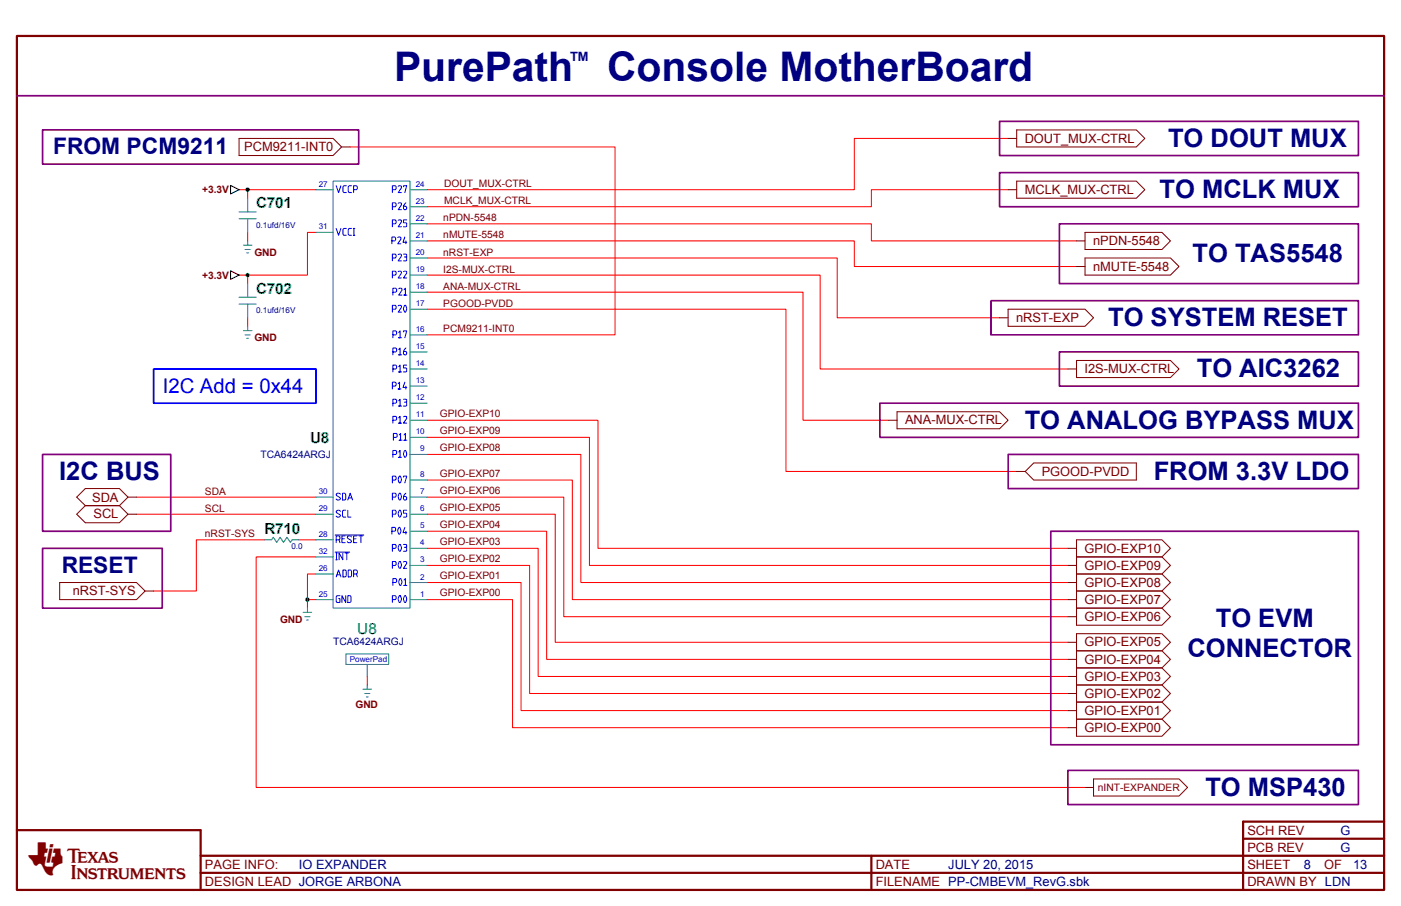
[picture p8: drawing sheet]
<svg xmlns="http://www.w3.org/2000/svg" width="432mm" height="279mm" viewBox="0 0 432 279" stroke-linecap="round" stroke-linejoin="round" font-family="sans-serif">
<g fill="none" stroke="#f00" stroke-width=".32">
<path d="M73.7 58.5h23.7M76.3 58.5v2.6M107.9 45.3h81.7v58h-58M310.7 58.5h-42.1v5.3h-137M310.7 42.7h-47.4v15.8h-131.7M76.3 71.7v2.6M97.4 71.7h-2.6v13.1h-21.1M131.6 69h137v5.3h63.2M131.6 74.3h131.7v7.9h68.5M131.6 79.6h126.4v18.4h50.1M76.3 84.8v2.7M76.3 98v2.6"/>
<path d="M131.6 84.8h121.2v29h76.3M131.6 90.1h115.9v39.5h26.3M131.6 95.4h110.6v50h71.2M131.6 129.6h52.7v39.5h144.8M131.6 134.9h50.1v39.5h147.4M42.1 158.6h55.3M42.1 153.3h55.3M131.6 140.1h47.4v39.5h150.1M131.6 148h44.8v36.9h152.7M131.6 153.3h42.2v36.9h155.3M131.6 158.6h39.5v39.5h158M81.6 166.5h-21.1v15.8h-13.2"/>
<path d="M92.1 166.5h5.3M97.4 171.7h-18.4v71.1h255.4M97.4 177h-2.6v10.5M131.6 163.8h36.9v39.5h160.6M131.6 169.1h34.3v39.5h163.2M131.6 174.4h31.6v39.5h165.9M131.6 179.6h29v39.5h168.5M94.8 184.9h2.6M131.6 184.9h26.4v39.5h171.1M113.2 208.6v2.6"/>
</g>
<g fill="#008000" stroke="#008000" stroke-width=".31">
<circle cx="76.3" cy="58.5" r=".52"/>
<circle cx="76.3" cy="84.8" r=".52"/>
<circle cx="94.7" cy="184.9" r=".52"/>
</g>
<g fill="none" stroke="#008080" stroke-width=".32">
<path d="M97.4 58.5h5.3M102.7 55.9h23.7v131.6h-23.7zM126.4 58.5h5.2M73.7 65.3h5.3M73.7 67.5h5.3M75 75.6h1.3M75.5 76.9h1.6M76.1 78h.5M76.3 74.3v1.3h1.3M76.3 61.1v4.2M76.3 67.5v4.2M97.4 71.7h5.3"/>
<path d="M126.4 63.8h5.2M126.4 79.6h5.2M126.4 69h5.2M126.4 74.3h5.2M73.7 91.7h5.3M73.7 93.8h5.3M76.3 87.5v4.2M76.3 93.8v4.2M126.4 84.8h5.2M126.4 90.1h5.2M126.4 95.4h5.2M75 102h1.3"/>
<path d="M75.5 103.3h1.6M76.1 104.3h.5M76.3 100.6v1.4h1.3M126.4 103.3h5.2M126.4 108.5h5.2M126.4 113.8h5.2M126.4 119.1h5.2M126.4 124.3h5.2M126.4 129.6h5.2M126.4 134.9h5.2M97.4 153.3h5.3M97.4 158.6h5.3"/>
<path d="M126.4 153.3h5.2M126.4 158.6h5.2M126.4 140.1h5.2M126.4 148h5.2M81.6 166.5h2.1l.5-.8 1.1 1.6 1-1.6 1.1 1.6 1-1.6 1.1 1.6 .5-.8h2.1M97.4 171.7h5.3M97.4 166.5h5.3M97.4 177h5.3M126.4 169.1h5.2M126.4 163.8h5.2M126.4 174.4h5.2M126.4 179.6h5.2"/>
<path d="M93.4 188.8h1.4M94 190.2h1.5M94.5 191.2h.5M94.8 187.5v1.3h1.3M97.4 184.9h5.3M126.4 184.9h5.2M106.6 201.7h13.2v3.2h-13.2zM112.4 213.9h1.6M112.9 214.9h.6M113.2 211.2v1.4h-1.3M113.2 212.6h1.3M113.2 204.9v3.7"/>
</g>
<g fill="none" stroke="#00f" stroke-width=".31">
<path d="M103.6 57.3l.8 2.1 .7-2.1M106.7 57.3h-.7l-.3 .3v1.5l.3 .3h.7M108.4 57.3h-.8l-.3 .3v1.5l.3 .3h.8M109 58.5h.9l.2-.3v-.6l-.2-.3h-.9v2.1M120.9 58.5h.9l.3-.3v-.6l-.3-.3h-.9v2.1M122.7 57.4l.8-.1 .2 .3-1 1.8h1M124.4 57.6v-.3h.9l-.5 2.1M103.6 70.4l.8 2.2 .7-2.2M106.7 70.4h-.7l-.3 .4v1.4l.3 .4h.7M108.4 70.4h-.8l-.3 .4v1.4l.3 .4h.8M108.9 72.6h.4M108.9 70.4h.4"/>
<path d="M109.1 70.4v2.2M120.8 74.3h.9l.2-.3v-.6l-.2-.3h-.9v2.1M120.9 69h.9l.3-.3v-.6l-.3-.3h-.9v2.1M120.9 63.8h.9l.3-.4v-.5l-.3-.4h-.9v2.2M120.9 79.6h.9l.3-.4v-.5l-.3-.3h-.9v2.1M122.6 73.2l.7-.1 .3 .3v.3l-1 1.5h1M122.7 68l.8-.2 .2 .3-1 1.8h1M122.7 62.7l.8-.2 .2 .4-1 1.8h1M122.7 78.5l.8-.1 .2 .3v.3l-1 1.5h1M124.4 78.4l.9 .1v.7h-.2M124.6 79.2l.7 .2v.9l-.9 .2M124.8 73.1l-.6 1.6h1.1"/>
<path d="M125.1 62.5a1.47 1.47 0 0 0-.5 2.2h.5l.2-.8-.2-.3h-.6M125.1 74.3v.9M125.3 67.8h-.9v.9h.7l.2 .3v.8l-.9 .1M120.9 84.8h.9l.3-.3v-.6l-.3-.3h-.9v2.1M120.9 95.4h.9l.3-.3v-.6l-.3-.4h-.9v2.2M121.1 90.1h.9l.3-.3v-.6l-.3-.3h-.9v2.1M122.7 83.8l.8-.2 .2 .3-1 1.8h1M122.7 94.3l.8-.2 .2 .4-1 1.8h1M122.9 89l.7-.1 .3 .3-1 1.8h1M124.4 83.8l.7-.2 .2 .3-.9 1.8h.9M124.5 89.4l.4-.5v2.1h-.4h.9M124.8 94.1h.1a1.37 1.37 0 0 1-.1 2.2 1.52 1.52 0 0 1 0-2.2z"/>
<path d="M120.9 119.1h.9l.3-.4v-.5l-.3-.3h-.9v2.1M121.1 103.3h.9l.3-.3v-.6l-.3-.4h-.9v2.2M121.1 108.5h.9l.3-.3v-.6l-.3-.3h-.9v2.1M121.1 113.8h.9l.3-.3v-.6l-.3-.3h-.9v2.1M122.7 118.3l.4-.4v2.1h-.4h.9M122.9 102.5l.4-.5v2.2h-.4h.9M122.9 107.8l.4-.5v2.1h-.4h.9M122.9 113.1l.4-.5v2.1h-.4h.9M124.4 102.4v-.4h.9l-.5 2.2M124.8 117.9l-.6 1.6h1.1M125.1 107.3a1.47 1.47 0 0 0-.5 2.1h.5l.2-.7-.2-.3h-.6M125.1 119.1v.9"/>
<path d="M125.3 112.6h-.9v.9h.7l.2 .3v.8l-.9 .1M121.1 129.6h.9l.3-.3v-.6l-.3-.3h-.9v2.1M121.1 124.3h.9l.3-.3v-.6l-.3-.3h-.9v2.1M121.2 134.9h1l.2-.3v-.6l-.2-.3h-1v2.1M122.9 128.9l.4-.5v2.1h-.4h.9M122.9 123.6l.4-.5v2.1h-.4h.9M122.9 139.4l.4-.5v2.1h-.4h.9M123 134.1l.5-.4v2.1h-.5h.9M124.4 128.5l.7-.1 .2 .3v.3l-.9 1.5h.9M124.4 123.1l.9 .1v.8h-.2M124.5 134.1l.4-.4v2.1h-.4h.9M124.6 124l.7 .1v1l-.9 .1"/>
<path d="M124.8 138.9h.1a1.37 1.37 0 0 1-.1 2.1 1.51 1.51 0 0 1 0-2.1zM104.9 152.4a.85 .85 0 0 0-1.2-.1v.5l1.1 .7v.6a.79 .79 0 0 1-1.2-.2M104.9 157.7a.8 .8 0 0 0-1.2-.2v.6l1.2 .9-.4 .5h-.5l-.4-.3M105.6 152.1h.7l.3 .3v1.5l-.3 .3h-.7zM106.6 157.4h-.8l-.2 .3v1.5l.2 .3h.8M107.2 154.2l.7-2.1 .8 2.1M107.2 157.4v2.1h1M107.4 153.6h1M120.9 158.6h.9l.3-.3v-.6l-.3-.3h-.9v2.1M120.9 153.3h.9l.3-.3v-.6l-.3-.3h-.9v2.1M120.9 148h.9l.3-.3v-.5l-.3-.4h-.9v2.1M121.1 140.1h.9l.3-.3v-.6l-.3-.3h-.9v2.1"/>
<path d="M123 157.5l.3-.1a1.35 1.35 0 0 1-.2 2.1 1.55 1.55 0 0 1-.1-2zM123 152.3l.3-.2a1.33 1.33 0 0 1-.2 2.1 1.55 1.55 0 0 1-.1-1.9zM123 147l.3-.2a1.33 1.33 0 0 1-.2 2.1 1.55 1.55 0 0 1-.1-1.9zM124.4 147.2v-.4h.9l-.5 2.1M125.1 152.1a1.43 1.43 0 0 0-.5 2.1h.5l.2-.7-.2-.4h-.6M125.3 157.4h-.9v.9h.7l.2 .3v.8l-.9 .1M103.3 165h8.8M103.3 170.3h4.5M103.5 172.6h.5M103.5 170.5h.5M103.6 177.9l.8-2.1 .7 2.1M103.6 166.5h.9l.3-.3v-.6l-.3-.3h-.9v2.1"/>
<path d="M103.7 170.5v2.1M103.9 177.3h.9M104.5 166.5l.3 .9M105.4 166.2h.7M105.7 170.5v2.1l-1.2-2.1v2.1M105.7 175.8h.7l.3 .3v1.5l-.3 .3h-.7zM106.3 170.5h1.1M106.4 165.3h-1v2.1h1M106.9 170.5v2.1M107.3 175.8h.8l.3 .3v1.5l-.3 .3h-.8zM108.4 165.6a.84 .84 0 0 0-1.3-.2v.6l1.3 .9-.5 .5h-.5l-.4-.4M109 177h.9l.2-.3v-.6l-.2-.3h-.9v2.1"/>
<path d="M109 166.2h.7M109.9 177l.2 .9M110 165.3h-1v2.1h1M110.7 165.3h1.1M111.3 165.3v2.1M120.8 163.8h.9l.2-.3v-.6l-.2-.3h-.9v2.1M120.9 174.4h.9l.3-.3v-.6l-.3-.3h-.9v2.1M120.9 169.1h.9l.3-.3v-.6l-.3-.3h-.9v2.1M121.1 179.6h.9l.3-.3v-.5l-.3-.4h-.9v2.1M123 173.3l.3-.1a1.33 1.33 0 0 1-.2 2.1 1.55 1.55 0 0 1-.1-2zM123 162.6h.1a1.52 1.52 0 0 1 0 2.1h-.1a1.57 1.57 0 0 1 0-2.1zM123 168.1l.3-.2a1.36 1.36 0 0 1-.2 2.1 1.56 1.56 0 0 1-.1-1.9z"/>
<path d="M123.1 178.6l.4-.2a1.49 1.49 0 0 1 0 2.1h-.2a1.59 1.59 0 0 1-.2-1.9zM124.4 173.3l.7-.1 .2 .3v.3l-.9 1.5h.9M124.4 167.9l.9 .1v.7l-.2 .1M124.5 178.9l.4-.5v2.1h-.4h.9M124.6 168.8l.7 .1v1l-.9 .1M124.8 162.6l-.6 1.7h1.1M125.1 163.8v.9M104.8 183.7h-.9l-.3 .3v1.5l.3 .3h.9v-1.2h-.4M106.6 183.7v2.1l-1.2-2.1v2.1M107.2 183.7h.7l.3 .3v1.5l-.3 .3h-.7zM120.9 184.9h.9l.3-.3v-.6l-.3-.3h-.9v2.1M123 183.9l.3-.2a1.33 1.33 0 0 1-.2 2.1 1.55 1.55 0 0 1-.1-1.9z"/>
<path d="M124.6 183.9l.3-.2a1.35 1.35 0 0 1-.1 2.1 1.52 1.52 0 0 1-.2-1.9z"/>
</g>
<path d="M71.1 57.2l2.6 1.3-2.6 1.3zM71.1 83.5l2.6 1.3-2.6 1.3z" fill="none" stroke="#000" stroke-width=".32"/>
<g fill="none" stroke="#800000" stroke-width=".32">
<path d="M73.7 42.7h29l2.6 2.6-2.6 2.7h-29zM105.3 45.3h2.6M310.7 42.7h2.7M310.7 58.5h2.7M313.4 40.1h36.8l2.6 2.6-2.6 2.6h-36.8zM313.4 55.9h36.8l2.6 2.6-2.6 2.6h-36.8zM331.8 74.3h2.6M334.4 71.7h23.7l2.6 2.6-2.6 2.6h-23.7zM334.4 79.6h26.3l2.7 2.6-2.7 2.6h-26.3zM308.1 98h2.6M310.7 95.4h23.7l2.6 2.6-2.6 2.6h-23.7zM331.8 82.2h2.6"/>
<path d="M329.1 113.8h2.7M331.8 111.2h28.9l2.7 2.6-2.7 2.6h-28.9zM273.8 129.6h2.7M276.5 127h31.6l2.6 2.6-2.6 2.6h-31.6zM23.6 153.3l2.7-2.6h10.5l2.7 2.6-2.7 2.6h-10.5zM26.3 155.9h10.5l2.7 2.7-2.7 2.6h-10.5l-2.7-2.6zM39.5 153.3h2.6M39.5 158.6h2.6M313.4 145.4h2.6M316 145.4l2.6-2.6h31.6v5.2h-31.6zM18.4 179.6h23.7l2.6 2.7-2.6 2.6h-23.7zM329.1 169.1h2.7"/>
<path d="M329.1 174.4h2.7M329.1 179.6h2.7M331.8 166.5h26.3l2.6 2.6-2.6 2.6h-26.3h26.3l2.6 2.7-2.6 2.6h-26.3h26.3l2.6 2.6-2.6 2.7h-26.3h26.3l2.6 2.6-2.6 2.6h-26.3h26.3l2.6 2.7-2.6 2.6h-26.3zM44.7 182.3h2.6M329.1 184.9h2.7M329.1 190.2h2.7M329.1 198.1h2.7M331.8 195.4h26.3l2.6 2.7-2.6 2.6h-26.3h26.3l2.6 2.6-2.6 2.7h-26.3h26.3l2.6 2.6-2.6 2.6h-26.3h26.3l2.6 2.7-2.6 2.6h-26.3h26.3l2.6 2.6-2.6 2.7h-26.3h26.3l2.6 2.6-2.6 2.7h-26.3zM329.1 203.3h2.7M329.1 208.6h2.7M329.1 213.9h2.7M329.1 219.1h2.7"/>
<path d="M329.1 224.4h2.7M334.4 242.8h2.6M337 240.2h26.4l2.6 2.6-2.6 2.7h-26.4z"/>
</g>
<path d="M5.2 11.1h421.4v263.3h-421.4zM5.2 256h56.6v18.4M383.1 258.7h43.5M426.6 253.4h-43.5v21M61.8 263.9h364.8M61.8 269.2h364.8M268.6 263.9v10.5" fill="none" stroke="#800000" stroke-width=".68"/>
<g fill="none" stroke="#800080" stroke-width=".53">
<path d="M5.2 29.5h421.4M308.1 37.4h110.6v10.6h-110.6zM13.1 40.1h97.5v10.5h-97.5zM308.1 53.2h110.6v10.6h-110.6zM326.5 69h92.2v18.5h-92.2zM305.4 92.7h113.3v10.6h-113.3zM326.5 108.5h92.2v10.6h-92.2zM271.2 124.3h147.5v10.6h-147.5zM13.1 140.1h39.5v23.7h-39.5zM310.7 140.1h108v10.6h-108zM13.1 169.1h36.9v18.4h-36.9zM323.9 163.8h94.8v65.9h-94.8z"/>
<path d="M329.1 237.6h89.6v10.5h-89.6z"/>
</g>
<path d="M47.3 113.8h50.1v10.5h-50.1z" fill="none" stroke="#00f" stroke-width=".53"/>
<g font-size="12.6" fill="#000080">
<text x="121.5" y="25.1">PurePath</text>
<text x="187.1" y="25.1">Console MotherBoard</text>
</g>
<text font-size="9.6" fill="#800000" x="8.7" y="268.9">TI</text>
<g font-size="7.9" fill="#000080">
<text x="360" y="45.3">TO DOUT MUX</text>
<text x="357.4" y="61.1">TO MCLK MUX</text>
<text x="367.5" y="80.9">TO TAS5548</text>
<text x="341.5" y="100.6">TO SYSTEM RESET</text>
<text x="368.8" y="116.4">TO AIC3262</text>
<text x="315.8" y="132.2">TO ANALOG BYPASS MUX</text>
<text x="18.2" y="148.1">I2C BUS</text>
<text x="355.6" y="148">FROM 3.3V LDO</text>
<text x="374.7" y="193.5">TO EVM</text>
<text x="366" y="202.6">CONNECTOR</text>
<text x="371.5" y="245.4">TO MSP430</text>
</g>
<g font-size="7" fill="#000080">
<text x="16.4" y="47.6">FROM PCM9211</text>
<text x="19" y="176.6">RESET</text>
</g>
<text font-size="6.3" fill="#00f" x="50.1" y="121.2">I2C Add = 0x44</text>
<g font-size="4.7" fill="#008000">
<text x="79" y="64.2">C701</text>
<text x="79" y="90.5">C702</text>
<text x="95.5" y="136.6">U8</text>
<text x="81.5" y="164.8">R710</text>
<text x="110.1" y="195.4">U8</text>
</g>
<g font-size="4" fill="#000080">
<text x="175.8" y="18.9">TM</text>
<text x="413.1" y="257.4">G</text>
<text x="413.1" y="262.6">G</text>
<text x="92.1" y="267.9">IO EXPANDER</text>
<text x="292.3" y="267.9">JULY 20, 2015</text>
<text x="401.8" y="267.9">8</text>
<text x="417" y="267.9">13</text>
</g>
<g font-size="4" fill="#800000">
<text x="75.3" y="46.6">PCM9211-INT0</text>
<text x="315.8" y="44">DOUT_MUX-CTRL</text>
<text x="315.8" y="59.8">MCLK_MUX-CTRL</text>
<text x="336.9" y="75.6">nPDN-5548</text>
<text x="336.9" y="83.5">nMUTE-5548</text>
<text x="313.2" y="99.3">nRST-EXP</text>
<text x="334.3" y="115.1">I2S-MUX-CTRL</text>
<text x="279" y="130.9">ANA-MUX-CTRL</text>
<text x="321.1" y="146.7">PGOOD-PVDD</text>
<text x="28.4" y="154.7">SDA</text>
<text x="28.8" y="159.9">SCL</text>
<text x="334.3" y="170.4">GPIO-EXP10</text>
<text x="334.3" y="175.7">GPIO-EXP09</text>
<text x="22.4" y="183.6">nRST-SYS</text>
<text x="334.3" y="180.9">GPIO-EXP08</text>
<text x="334.3" y="186.2">GPIO-EXP07</text>
<text x="334.3" y="191.5">GPIO-EXP06</text>
<text x="334.3" y="199.4">GPIO-EXP05</text>
<text x="334.3" y="204.6">GPIO-EXP04</text>
<text x="334.3" y="209.9">GPIO-EXP03</text>
<text x="334.3" y="215.2">GPIO-EXP02</text>
<text x="334.3" y="220.4">GPIO-EXP01</text>
<text x="334.3" y="225.7">GPIO-EXP00</text>
<text x="384.5" y="257.4">SCH REV</text>
<text x="384.5" y="262.6">PCB REV</text>
<text x="63.2" y="267.9">PAGE INFO:</text>
<text x="269.9" y="267.9">DATE</text>
<text x="384.5" y="267.9">SHEET</text>
<text x="408.2" y="267.9">OF</text>
<text x="63.2" y="273.2">DESIGN LEAD JORGE ARBONA</text>
<text x="269.9" y="273.2">FILENAME PP-CMBEVM_RevG.sbk</text>
<text x="384.5" y="273.2">DRAWN BY LDN</text>
</g>
<g font-size="3.2" fill="#800000">
<text x="62.4" y="59.6">+3.3V</text>
<text x="136.9" y="57.7">DOUT_MUX-CTRL</text>
<text x="136.9" y="63">MCLK_MUX-CTRL</text>
<text x="136.6" y="68.3">nPDN-5548</text>
<text x="136.6" y="73.5">nMUTE-5548</text>
<text x="78.4" y="78.8">GND</text>
<text x="136.6" y="78.8">nRST-EXP</text>
<text x="62.4" y="85.9">+3.3V</text>
<text x="136.6" y="84.1">I2S-MUX-CTRL</text>
<text x="136.6" y="89.3">ANA-MUX-CTRL</text>
<text x="136.6" y="94.6">PGOOD-PVDD</text>
<text x="78.4" y="105.2">GND</text>
<text x="136.6" y="102.5">PCM9211-INT0</text>
<text x="135.6" y="128.6">GPIO-EXP10</text>
<text x="135.6" y="133.8">GPIO-EXP09</text>
<text x="135.6" y="139.1">GPIO-EXP08</text>
<text x="135.6" y="147">GPIO-EXP07</text>
<text x="63.2" y="152.5">SDA</text>
<text x="135.6" y="152.3">GPIO-EXP06</text>
<text x="63.2" y="157.8">SCL</text>
<text x="135.6" y="157.5">GPIO-EXP05</text>
<text x="63.2" y="165.7">nRST-SYS</text>
<text x="135.6" y="162.8">GPIO-EXP04</text>
<text x="135.6" y="168.1">GPIO-EXP03</text>
<text x="135.6" y="173.3">GPIO-EXP02</text>
<text x="135.6" y="178.6">GPIO-EXP01</text>
<text x="135.6" y="183.9">GPIO-EXP00</text>
<text x="86.3" y="192.1">GND</text>
<text x="109.6" y="218.4">GND</text>
<text x="338.4" y="244">nINT-EXPANDER</text>
</g>
<g font-size="3.2" fill="#000080">
<text x="80.3" y="141.2">TCA6424ARGJ</text>
<text x="102.7" y="198.8">TCA6424ARGJ</text>
</g>
<g font-size="2.5" fill="#00f">
<text x="98.2" y="57.6">27</text>
<text x="128.1" y="57.6">24</text>
<text x="128.1" y="62.8">23</text>
<text x="98.2" y="70.7">31</text>
<text x="128.1" y="68.1">22</text>
<text x="128.1" y="73.4">21</text>
<text x="128.1" y="78.7">20</text>
<text x="128.1" y="83.9">19</text>
<text x="128.1" y="89.2">18</text>
<text x="128.1" y="94.4">17</text>
<text x="128.1" y="102.3">16</text>
<text x="128.1" y="107.6">15</text>
<text x="128.1" y="112.9">14</text>
<text x="128.1" y="118.2">13</text>
<text x="128.1" y="123.4">12</text>
<text x="128.1" y="128.7">11</text>
<text x="128.1" y="133.9">10</text>
<text x="129.5" y="139.2">9</text>
<text x="129.5" y="147.1">8</text>
<text x="98.2" y="152.4">30</text>
<text x="129.5" y="152.4">7</text>
<text x="98.2" y="157.6">29</text>
<text x="129.5" y="157.7">6</text>
<text x="98.2" y="165.6">28</text>
<text x="129.5" y="162.9">5</text>
<text x="98.2" y="170.8">32</text>
<text x="129.5" y="168.2">4</text>
<text x="129.5" y="173.5">3</text>
<text x="98.2" y="176.1">26</text>
<text x="129.5" y="178.7">2</text>
<text x="98.2" y="184">25</text>
<text x="129.5" y="184">1</text>
<text x="107.8" y="204.1">PowerPad</text>
</g>
<g font-size="2.5" fill="#000080">
<text x="78.9" y="70.2">0.1ufd/16V</text>
<text x="78.9" y="96.6">0.1ufd/16V</text>
<text x="89.8" y="169.2">0.0</text>
</g>
</svg>
